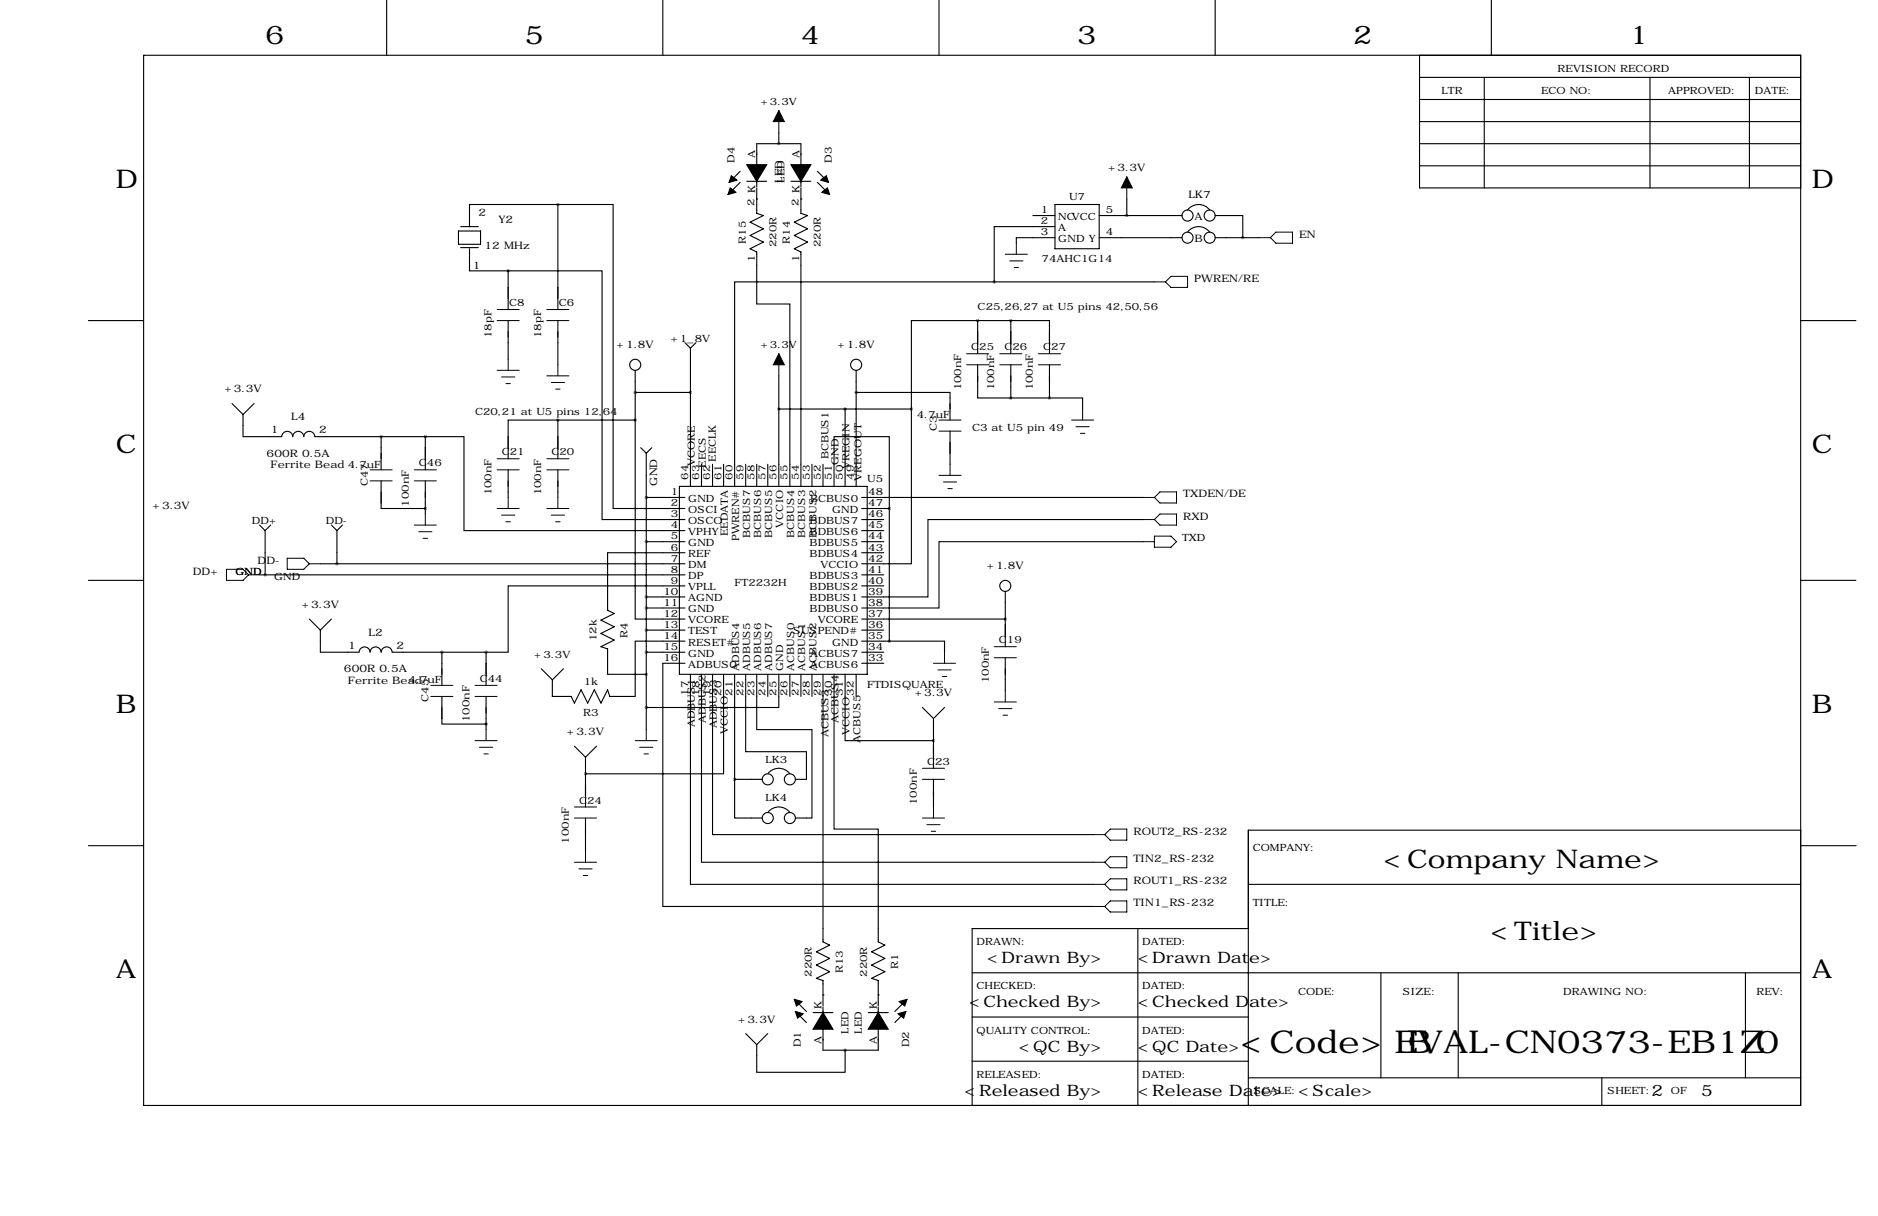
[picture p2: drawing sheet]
<svg xmlns="http://www.w3.org/2000/svg" width="432mm" height="279mm" viewBox="0 0 432 279" stroke-linecap="round" stroke-linejoin="round" font-family="sans-serif">
<g fill="none" stroke="#000" stroke-width=".25">
<path d="M33 12.7h381v241.3h-381zM88.9 0v12.7M152.4 0v12.7M215.9 0v12.7M279.4 0v12.7M326.4 17.8h87.6M326.4 12.7v30.5h87.6M341.3 17.8v25.4M342.9 0v12.7M379.4 17.8v25.4M402.2 17.8v25.4M170.2 39.4l-2.6 2.5"/>
<path d="M179.1 30.5v2.5M188 39.4l2.5 2.5M326.4 22.9h87.6M326.4 33h87.6M326.4 38.1h87.6M326.4 27.9h87.6M105.4 53.1h5.1v3h-5.1zM105.9 52.1h4.1M105.9 56.9h4.1M107.9 57.2v5h8.9M128.3 47h12.7v69.8h16.5M128.3 47v24.1"/>
<path d="M128.3 47h-20.4v5.1M170.2 41.9l-2.6 2.5M171.7 41.7h4.6M174 45.7h.1M174 43.2v5.8l1.5 .5-3 1.6 3 1.5-3 1.5 3 1.5-3 1.6 1.5 .7v11.9h7.6v42M174 42.9v-9.9h10.1v9.9M181.9 41.7h4.5M184.1 45.7h.1M184.1 43.2v5.8l1.6 .5-3.1 1.6 3.1 1.5-3.1 1.5 3.1 1.5-3.1 1.6 1.5 .7v53.9M188 41.9l2.5 2.5M237.5 49.5h5.1M242.6 52.1h-14v12.7"/>
<path d="M242.6 54.6h-8.9v1.3M242.6 47h10.1v10.2h-10.1zM252.7 49.5h19.1M252.7 54.6h19.1M259.1 45.7v3.8M273.1 48.2a3.2 3.2 0 0 1 5 .1M273.1 53.3a3.2 3.2 0 0 1 5 0M279.4 49.5h6.4v5.1M279.4 54.6h10.2M20.3 73.7h12.7M116.8 62.2h21.6v57.2h19.1M116.8 62.2v8.9"/>
<path d="M116.8 73.7v8.8M128.3 73.7v10.1M157.5 78.7l1.2 1.3M160 78.7l-1.3 1.3M224.8 73.7h-15.3v20.3M224.8 73.7h7.6M224.8 73.7v7.6M228.6 64.8h-59.7v47M228.6 64.8h36.8M232.4 73.7h8.9v7.6M232.4 73.7v7.6M414 73.7h12.7"/>
<path d="M53.3 92.7l2.6 2.5M55.9 95.2v5.1h8.9a1.27 1.27 0 0 1 1.2-1.2 1.27 1.27 0 0 1 1.3 1.2 1.27 1.27 0 0 1 1.3-1.2 1.27 1.27 0 0 1 1.2 1.2 1.27 1.27 0 0 1 1.3-1.2 1.27 1.27 0 0 1 1.3 1.2h25.4M58.4 92.7l-2.5 2.5M128.3 96.5h-11.5v8.9M128.3 96.5v8.9M128.3 96.5h17.7M146 96.5v45.7h11.5M146 85.1v11.4M146 90.2h12.7M158.7 80v31.8M179.1 86.4v25.4M179.1 94h30.4"/>
<path d="M194.3 94v17.8M196.8 90.2h21.6v6.3M196.8 85.1v26.7M209.5 94v35.5h-11.4M218.4 99.1v7.6M224.8 83.8v7.6h7.6M232.4 83.8v7.6M232.4 91.4h8.9M241.3 91.4h7.6v2.6M241.3 83.8v7.6M87.6 110.5v6.3h10.2M87.6 100.3v7.6"/>
<path d="M97.8 100.3h8.9v21.6h50.8M97.8 100.3v7.6M97.8 110.5v7.6M116.8 107.9v6.4M128.3 107.9v6.4M147.3 102.9l1.3 1.2M148.6 114.3h8.9M148.6 104.1v63.5M149.9 102.9l-1.3 1.2M156.2 111.8h43.2v43.1h-43.2zM161.3 106.7v5.1M163.8 106.7v5.1"/>
<path d="M166.4 106.7v5.1M171.4 106.7v5.1M174 106.7v5.1M176.5 106.7v5.1M186.7 106.7v5.1M189.2 106.7v5.1M191.8 111.8v-11.5h12.7v16.5M198.1 114.3h64.8M198.1 116.8h6.4M198.1 119.4h5.1M204.5 116.8v30.5M262.9 119.4h-49.5v17.8h-15.3"/>
<path d="M20.3 133.3h12.7M59.7 132.1h97.8M59.7 120.7l1.3 1.2M61 121.9v10.2M62.2 120.7l-1.2 1.2M73.7 129.5h83.8M76.2 120.7l1.3 1.2M77.5 121.9v7.6M78.7 120.7l-1.2 1.2M148.6 124.5h8.9M148.6 137.2h8.9M148.6 139.7h8.9"/>
<path d="M157.5 127h-17.8v13.2l1.5 .8-3 1.5 3 1.5-3 1.5 3 1.6-3 1.5 1.5 .5v5.8h8.9M157.5 134.6h-40.7v15.3h-5M198.1 121.9h5.1M198.1 124.5h5.1M198.1 127h5.1M198.1 132.1h5.1M198.1 134.6h5.1M231.1 135.9v12.7M262.9 124.5h-47v15.2h-17.8M414 133.3h12.7M71.1 142.2l2.6 2.6M73.7 144.8v5.1l8.9-.1a1.27 1.27 0 0 1 1.2-1.2 1.27 1.27 0 0 1 1.3 1.3 1.27 1.27 0 0 1 1.3-1.3 1.27 1.27 0 0 1 1.2 1.3"/>
<path d="M76.2 142.2l-2.5 2.6M87.6 149.8a1.27 1.27 0 0 1 1.3-1.2 1.27 1.27 0 0 1 1.3 1.3h21.6M101.6 149.9v7.6M111.8 149.9v7.6M124.5 153.7l2.5 2.5M129.5 153.7l-2.5 2.5M148.6 144.8h8.9M148.6 149.9h8.9M157.5 147.3h-11.5v12.7h-5.8l-.5-1.5-1.5 3-1.5-3-1.6 3-1.5-3-1.5 3-.8-1.5h-4.3v-3.8M157.5 152.4h-5.1v55.9h99.1M158.7 154.9v48.3h92.8M161.3 154.9v43.2h90.2"/>
<path d="M163.8 154.9v36.9h87.7M166.4 154.9v22.9h-31.8M168.9 154.9v24.2M171.4 154.9v17.8h14v6.4h-2.5M174 154.9v12.7h12.7v20.4h-3.8M176.5 154.9v5.1M179.1 154.9v7.7h-30.5M181.6 154.9v5.1M184.1 154.9v5.1M186.7 154.9v5.1M189.2 154.9v61.5l1.6 .8-3.1 1.5 3.1 1.5-3.1 1.5 3.1 1.6-3.1 1.5 1.5 .5v5.8M191.8 154.9v35.6h10.1v25.9l1.6 .8-3.1 1.5 3.1 1.5-3.1 1.5 3.1 1.6-3.1 1.5 1.5 .5v5.8"/>
<path d="M194.3 154.9v15.3h20.3M196.8 154.9v5.1M198.1 142.2h33M198.1 144.8h5.1M198.1 147.3h6.4M198.1 149.9h5.1M198.1 152.4h5.1M204.5 147.3h12.7v2.6M231.1 151.1v7.7M101.6 160v6.4h10.2M111.8 160v7.6M132.1 171.4l2.5 2.6"/>
<path d="M134.6 174v3.8M134.6 177.8v7.6M137.2 171.4l-2.6 2.6M168.9 179.1v8.9h6.4M168.9 179.1h6.4M176.5 177.8a3.2 3.2 0 0 1 5.1 0M212.1 162.6l2.5 2.5M214.6 170.2v6.3M214.6 165.1v5.1M214.6 179.1v6.3M217.2 162.6l-2.6 2.5M20.3 194.3h12.7"/>
<path d="M134.6 188v7.6M176.5 186.7a3.2 3.2 0 0 1 5.1 0M414 190.8h-127v63.2M414.1 194.3h12.7M261.6 213.4v40.6M287 203.2h127M287 213.4h-63.5v40.6M171.4 237.5l2.6 2.5M176.5 237.5l-2.5 2.5M182.9 232.4l2.5 2.5M182.9 229.9l2.5 2.5M186.9 232.7h4.6"/>
<path d="M189.2 228.6h.1M189.2 231.4v9.9h12.7v-9.9M199.6 232.7h4.6M201.9 228.6h.1M208.3 232.4l-2.6 2.5M208.3 229.9l-2.6 2.5M223.5 223.5h190.5M223.5 233.7h63.5M317.5 223.5v24.1M335.3 223.5v24.1M401.3 223.5v24.1M174 240v6.4h20.3v-5.1"/>
<path d="M223.5 243.8h63.5M287 247.6h127M368.3 247.6v6.4"/>
<circle cx="273" cy="49.5" r="1.27"/>
<circle cx="273" cy="54.6" r="1.27"/>
<circle cx="278.1" cy="49.5" r="1.27"/>
<circle cx="278.1" cy="54.6" r="1.27"/>
<circle cx="146" cy="83.8" r="1.27"/>
<circle cx="196.8" cy="83.8" r="1.27"/>
<circle cx="231.1" cy="134.6" r="1.27"/>
<circle cx="176.5" cy="179.1" r="1.27"/>
<circle cx="181.6" cy="179.1" r="1.27"/>
<circle cx="176.5" cy="188" r="1.27"/>
<circle cx="181.6" cy="188" r="1.27"/>
</g>
<g fill="#000" stroke="#000" stroke-width=".25">
<path d="M174 37.8h2.3l-2.3 3.9zM171.7 37.8h2.3v3.9zM181.9 37.8h2.2v3.9zM184.1 37.8h2.3l-2.3 3.9zM167.9 43.2l1.3 1-1.8 .5zM168.1 40.4l1.3 1-1.8 .5zM188.7 41.4l1.3-1 .5 1.5zM189 44.2l1.2-1 .6 1.5zM182.6 229.6l1.8 .5-1.3 1zM182.9 232.4l1.8 .5-1.3 1zM189.2 232.7l2.3 3.8h-2.3zM189.2 232.7v3.8h-2.3z"/>
<path d="M201.9 232.7v3.8h-2.3zM201.9 232.7l2.3 3.8h-2.3zM206.5 232.9l1.8-.5-.5 1.5zM206.8 230.1l1.7-.5-.5 1.5z"/>
</g>
<g fill="none" stroke="#000" stroke-width=".23">
<path d="M179.1 25.4v5.1M231.1 58.4h5.1M232.2 59.9h3M233.7 55.9v2.5M259.1 40.6v5.1M289.6 54.6h2.5M293.4 53.3h3.8v2.6h-3.8l-1.3-1.3zM114.3 73.7h5.1M114.3 71.1h5.1M125.7 73.7h5.1M125.7 71.1h5.1M233.2 61.5h1"/>
<path d="M265.4 64.8h2.6M268 64.8l1.2-1.3h3.8v2.5h-3.8zM114.3 85.1h5.1M115.3 86.6h3.1M116.3 88.1h1M116.8 82.5v2.6M125.7 86.4h5.1M126.7 87.9h3.1M127.8 89.4h1M128.3 83.8v2.6M179.1 81.3v5.1M215.9 96.5h5.1"/>
<path d="M215.9 99.1h5.1M222.2 83.8h5.1M222.2 81.3h5.1M229.9 83.8h5M229.9 81.3h5M238.8 83.8h5M238.8 81.3h5M246.4 96.5h5.1M247.4 98h3M248.4 99.6h1M248.9 94v2.5M85.1 107.9h5.1"/>
<path d="M85.1 110.5h5.1M95.2 107.9h5.1M95.2 110.5h5.1M97.8 118.1v2.6M114.3 107.9h5.1M114.3 105.4h5.1M114.3 116.8h5.1M115.3 118.4h3.1M116.3 119.9h1M116.8 114.3v2.5M125.7 107.9h5.1M125.7 105.4h5.1"/>
<path d="M125.7 116.8h5.1M126.7 118.4h3.1M127.8 119.9h1M128.3 114.3v2.5M215.9 109.2h5.1M216.9 110.7h3.1M217.9 112.3h1M218.4 106.7v2.5M262.9 119.4h2.5M262.9 114.3h2.5M266.7 118.1h3.8v2.6h-3.8l-1.3-1.3zM266.7 113h3.8v2.6h-3.8l-1.3-1.3z"/>
<path d="M52.1 130.8h3.8l1.2 1.3-1.2 1.2h-3.8zM57.1 132.1h2.6M66 128.3h3.8l1.3 1.2-1.3 1.3h-3.8zM71.1 129.5h2.6M95.2 120.7h5.1M96.3 122.2h3M97.3 123.7h1M262.9 124.5h2.5M265.4 123.2h3.8l1.3 1.3-1.3 1.2h-3.8zM99.1 157.5h5M109.2 157.5h5.1M214.6 152.4h5.1"/>
<path d="M215.6 153.9h3.1M216.7 155.4h1M217.2 149.9v2.5M228.6 151.1h5.1M228.6 148.6h5.1M231.1 158.8v2.5M99.1 160h5M109.2 160h5.1M109.2 170.2h5.1M110.2 171.7h3.1M111.3 173.2h1M111.8 167.6v2.6"/>
<path d="M146 170.2h5.1M147.1 171.7h3M148.1 173.2h1M148.6 167.6v2.6M212.1 179.1h5.1M212.1 176.5h5.1M228.6 161.3h5.1M229.6 162.8h3.1M230.6 164.3h1M132.1 188h5.1M132.1 185.4h5.1M132.1 198.1h5.1"/>
<path d="M133.1 199.6h3M134.6 195.6v2.5M212.1 188h5.1M213.1 189.5h3.1M214.1 191h1M214.6 185.4v2.6M251.5 198.1h2.5M251.5 191.8h2.5M255.3 196.8h3.8v2.6h-3.8l-1.3-1.3zM255.3 190.5h3.8v2.5h-3.8l-1.3-1.2zM134.1 201.2h1M251.5 208.3h2.5"/>
<path d="M251.5 203.2h2.5M255.3 201.9h3.8v2.6h-3.8l-1.3-1.3zM255.3 207h3.8v2.5h-3.8l-1.3-1.2z"/>
</g>
<path d="M179.1 25.4l1.2 2.5h-2.5zM259.1 40.6l1.2 2.6h-2.5zM179.1 81.3l1.2 2.5h-2.5z" fill="#000" stroke="#000" stroke-width=".23"/>
<path d="M116.8 62.2a.05 .05 0 0 0 .1 0 .05 .05 0 0 0-.1 0zM128.2 47a.05 .05 0 0 0 .1 0 .05 .05 0 0 0-.1 0zM60.9 132.1a.05 .05 0 0 0 .1 0 .05 .05 0 0 0-.1 0zM77.4 129.5a.05 .05 0 0 0 .1 0 .05 .05 0 0 0-.1 0zM204.4 116.8a.05 .05 0 0 0 .1 0 .05 .05 0 0 0-.1 0zM204.4 147.3a.05 .05 0 0 0 .1 0 .05 .05 0 0 0-.1 0zM231.1 142.2a.05 .05 0 0 0 .1 0 .05 .05 0 0 0-.1 0zM179 94a.05 .05 0 0 0 .1 0 .05 .05 0 0 0-.1 0zM146 90.2a.05 .05 0 0 0 .1 0 .05 .05 0 0 0-.1 0zM158.7 90.2a.05 .05 0 0 0 .1 0 .05 .05 0 0 0-.1 0zM196.8 90.2a.05 .05 0 0 0 .1 0 .05 .05 0 0 0-.1 0zM209.5 94a.05 .05 0 0 0 .1 0 .05 .05 0 0 0-.1 0zM214.6 170.2a.05 .05 0 0 0 .1 0 .05 .05 0 0 0-.1 0zM146 96.5a.05 .05 0 0 0 .1 0 .05 .05 0 0 0-.1 0zM128.2 96.5a.05 .05 0 0 0 .1 0 .05 .05 0 0 0-.1 0zM111.7 149.9a.05 .05 0 0 0 .1 0 .05 .05 0 0 0-.1 0zM111.7 166.4a.05 .05 0 0 0 .1 0 .05 .05 0 0 0-.1 0zM87.6 100.3a.05 .05 0 0 0 .1 0 .05 .05 0 0 0-.1 0zM179 33a.05 .05 0 0 0 .1 0 .05 .05 0 0 0-.1 0zM285.7 54.6a.05 .05 0 0 0 .1 0 .05 .05 0 0 0-.1 0z" fill="#000" stroke="#000" stroke-width=".63"/>
<g font-size="7.3">
<text x="285.2" y="241.9">&lt;Code&gt;</text>
<text x="320.6" y="241.9">EVAL-CN0373-EB1Z0</text>
<text x="323.5" y="241.9">B</text>
</g>
<g font-size="5.9">
<text x="61" y="10.2">6</text>
<text x="120.6" y="10.2">5</text>
<text x="184.1" y="10.2">4</text>
<text x="247.6" y="10.2">3</text>
<text x="311.1" y="10.2">2</text>
<text x="374.6" y="10.2">1</text>
<text x="26.7" y="43.2">D</text>
<text x="416.6" y="43.2">D</text>
<text x="26.7" y="104.1">C</text>
<text x="416.6" y="104.1">C</text>
<text x="26.7" y="163.8">B</text>
<text x="416.6" y="163.8">B</text>
<text x="318.1" y="199.4">&lt;Company Name&gt;</text>
<text x="342.7" y="216">&lt;Title&gt;</text>
<text x="26.7" y="224.8">A</text>
<text x="416.6" y="224.8">A</text>
</g>
<g font-size="3.6">
<text x="227" y="221.3">&lt;Drawn By&gt;</text>
<text x="261.6" y="221.3">&lt;Drawn Date&gt;</text>
<text x="222.8" y="231.5">&lt;Checked By&gt;</text>
<text x="261.6" y="231.5">&lt;Checked Date&gt;</text>
<text x="234.3" y="241.6">&lt;QC By&gt;</text>
<text x="261.6" y="241.6">&lt;QC Date&gt;</text>
<text x="221.8" y="251.8">&lt;Released By&gt;</text>
<text x="261.6" y="251.8">&lt;Release Date&gt;</text>
<text x="298.4" y="251.8">&lt;Scale&gt;</text>
<text x="379.7" y="251.8">2</text>
<text x="391.2" y="251.8">5</text>
</g>
<g font-size="2.4">
<text x="254.8" y="39.4">+3.3V</text>
<text x="273.3" y="45.5">LK7</text>
<text x="110" y="49.5">2</text>
<text x="114.6" y="51.3">Y2</text>
<text x="274.6" y="50.6">A</text>
<text x="111.4" y="57.2">12 MHz</text>
<text x="274.6" y="55.6">B</text>
<text x="298.7" y="54.6">EN</text>
<text x="108.7" y="61.8">1</text>
<text x="274.6" y="64.8">PWREN/RE</text>
<text x="141.8" y="80">+1.8V</text>
<text x="192.6" y="80">+1.8V</text>
<text x="51.6" y="90.2">+3.3V</text>
<text x="62.2" y="99.6">1</text>
<text x="67" y="96.5">L4</text>
<text x="73.4" y="99.6">2</text>
<text x="61.3" y="104.9">600R 0.5A</text>
<text x="62.2" y="107.5">Ferrite Bead 4.7uF</text>
<text x="151.1" y="111.7" transform="rotate(-90 151.1 111.7)">GND</text>
<text x="35.1" y="116.8">+3.3V</text>
<text x="272" y="119.4">RXD</text>
<text x="272" y="114.3">TXDEN/DE</text>
<text x="59.2" y="129.5">DD-</text>
<text x="226.9" y="130.8">+1.8V</text>
<text x="44.3" y="132.1">DD+</text>
<text x="69.4" y="139.7">+3.3V</text>
<text x="80" y="149.1">1</text>
<text x="84.7" y="146">L2</text>
<text x="91.2" y="149.1">2</text>
<text x="79.1" y="154.5">600R 0.5A</text>
<text x="80" y="157.1">Ferrite Bead</text>
<text x="210.4" y="160">+3.3V</text>
<text x="130.3" y="168.9">+3.3V</text>
<text x="260.6" y="191.8">ROUT2_RS-232</text>
<text x="260.6" y="198.1">TIN2_RS-232</text>
<text x="260.6" y="203.2">ROUT1_RS-232</text>
<text x="260.6" y="208.3">TIN1_RS-232</text>
<text x="169.7" y="234.9">+3.3V</text>
</g>
<g font-size="2.3">
<text x="358.1" y="16.5">REVISION RECORD</text>
<text x="331.5" y="21.6">LTR</text>
<text x="354.3" y="21.6">ECO NO:</text>
<text x="383.5" y="21.6">APPROVED:</text>
<text x="403.5" y="21.6">DATE:</text>
<text x="174.9" y="24.1">+3.3V</text>
<text x="168.9" y="37.4" transform="rotate(-90 168.9 37.4)">D4</text>
<text x="173.6" y="36.3" transform="rotate(-90 173.6 36.3)">A</text>
<text x="179.8" y="41.9" transform="rotate(-90 179.8 41.9)">LED</text>
<text x="180.3" y="41.9" transform="rotate(-90 180.3 41.9)">LED</text>
<text x="183.8" y="36.3" transform="rotate(-90 183.8 36.3)">A</text>
<text x="191.2" y="37.4" transform="rotate(-90 191.2 37.4)">D3</text>
<text x="173.5" y="47.4" transform="rotate(-90 173.5 47.4)">2 K</text>
<text x="183.6" y="47.4" transform="rotate(-90 183.6 47.4)">2 K</text>
<text x="245.8" y="46">U7</text>
<text x="239.3" y="49">1</text>
<text x="239.3" y="51.6">2</text>
<text x="243.3" y="50.5">NCVCC</text>
<text x="243.3" y="53.1">A</text>
<text x="254.3" y="49">5</text>
<text x="171.4" y="56" transform="rotate(-90 171.4 56)">R15</text>
<text x="178.5" y="56.8" transform="rotate(-90 178.5 56.8)">220R</text>
<text x="181.6" y="56" transform="rotate(-90 181.6 56)">R14</text>
<text x="188.7" y="56.8" transform="rotate(-90 188.7 56.8)">220R</text>
<text x="239.3" y="54.1">3</text>
<text x="243.3" y="55.6">GND Y</text>
<text x="254.3" y="54.1">4</text>
<text x="173.6" y="60.1" transform="rotate(-90 173.6 60.1)">1</text>
<text x="183.7" y="60.1" transform="rotate(-90 183.7 60.1)">1</text>
<text x="239.5" y="60.2">74AHC1G14</text>
<text x="117.1" y="70.3">C8</text>
<text x="128.5" y="70.3">C6</text>
<text x="224.8" y="71.1">C25,26,27 at U5 pins 42,50,56</text>
<text x="113" y="77.7" transform="rotate(-90 113 77.7)">18pF</text>
<text x="124.5" y="77.7" transform="rotate(-90 124.5 77.7)">18pF</text>
<text x="154.2" y="78.5">+1_8V</text>
<text x="174.9" y="80">+3.3V</text>
<text x="223.3" y="80.5">C25</text>
<text x="230.9" y="80.5">C26</text>
<text x="239.8" y="80.5">C27</text>
<text x="221" y="89.7" transform="rotate(-90 221 89.7)">100nF</text>
<text x="228.6" y="89.7" transform="rotate(-90 228.6 89.7)">100nF</text>
<text x="237.5" y="89.7" transform="rotate(-90 237.5 89.7)">100nF</text>
<text x="109.2" y="95.2">C20,21 at U5 pins 12,64</text>
<text x="210.8" y="96">4.7uF</text>
<text x="215.4" y="99.1" transform="rotate(-90 215.4 99.1)">C3</text>
<text x="223.5" y="99.1">C3 at U5 pin 49</text>
<text x="96.3" y="107.2">C46</text>
<text x="115.4" y="104.6">C21</text>
<text x="126.8" y="104.6">C20</text>
<text x="159.8" y="107.1" transform="rotate(-90 159.8 107.1)">VCORE</text>
<text x="162.3" y="107.4" transform="rotate(-90 162.3 107.4)">EECS</text>
<text x="164.6" y="106.1" transform="rotate(-90 164.6 106.1)">EECLK</text>
<text x="190.5" y="105.6" transform="rotate(-90 190.5 105.6)">BCBUS1</text>
<text x="192.8" y="106.9" transform="rotate(-90 192.8 106.9)">GND</text>
<text x="195.3" y="107.8" transform="rotate(-90 195.3 107.8)">VREGIN</text>
<text x="84.6" y="111.8" transform="rotate(-90 84.6 111.8)">C47</text>
<text x="113" y="113.8" transform="rotate(-90 113 113.8)">100nF</text>
<text x="124.5" y="113.8" transform="rotate(-90 124.5 113.8)">100nF</text>
<text x="154.2" y="113.8">1</text>
<text x="158.2" y="110.2" transform="rotate(-90 158.2 110.2)">64</text>
<text x="160.8" y="110.2" transform="rotate(-90 160.8 110.2)">63</text>
<text x="163.3" y="110.2" transform="rotate(-90 163.3 110.2)">62</text>
<text x="165.9" y="110.2" transform="rotate(-90 165.9 110.2)">61</text>
<text x="168.4" y="110.2" transform="rotate(-90 168.4 110.2)">60</text>
<text x="170.9" y="110.2" transform="rotate(-90 170.9 110.2)">59</text>
<text x="173.5" y="110.2" transform="rotate(-90 173.5 110.2)">58</text>
<text x="176" y="110.2" transform="rotate(-90 176 110.2)">57</text>
<text x="178.6" y="110.2" transform="rotate(-90 178.6 110.2)">56</text>
<text x="181.1" y="110.2" transform="rotate(-90 181.1 110.2)">55</text>
<text x="183.6" y="110.2" transform="rotate(-90 183.6 110.2)">54</text>
<text x="186.2" y="110.2" transform="rotate(-90 186.2 110.2)">53</text>
<text x="188.7" y="110.2" transform="rotate(-90 188.7 110.2)">52</text>
<text x="191.3" y="110.2" transform="rotate(-90 191.3 110.2)">51</text>
<text x="193.8" y="110.2" transform="rotate(-90 193.8 110.2)">50</text>
<text x="196.3" y="110.2" transform="rotate(-90 196.3 110.2)">49</text>
<text x="198.1" y="110.5" transform="rotate(-90 198.1 110.5)">VREGOUT</text>
<text x="199.4" y="110.7">U5</text>
<text x="199.6" y="113.8">48</text>
<text x="94" y="116.4" transform="rotate(-90 94 116.4)">100nF</text>
<text x="154.2" y="116.3">2</text>
<text x="154.2" y="118.9">3</text>
<text x="158.2" y="115.3">GND</text>
<text x="158.2" y="117.8">OSCI</text>
<text x="186.3" y="115.3">BCBUS0</text>
<text x="191.3" y="117.8">GND</text>
<text x="199.6" y="116.3">47</text>
<text x="199.6" y="118.9">46</text>
<text x="57.9" y="120.4">DD+</text>
<text x="74.9" y="120.4">DD-</text>
<text x="154.2" y="121.4">4</text>
<text x="154.2" y="124">5</text>
<text x="158.2" y="120.4">OSCO</text>
<text x="158.2" y="122.9">VPHY</text>
<text x="158.2" y="125.5">GND</text>
<text x="167.4" y="123.2" transform="rotate(-90 167.4 123.2)">EEDATA</text>
<text x="169.9" y="124.4" transform="rotate(-90 169.9 124.4)">PWREN#</text>
<text x="172.5" y="123.6" transform="rotate(-90 172.5 123.6)">BCBUS7</text>
<text x="175" y="123.6" transform="rotate(-90 175 123.6)">BCBUS6</text>
<text x="177.5" y="123.6" transform="rotate(-90 177.5 123.6)">BCBUS5</text>
<text x="180.1" y="121.2" transform="rotate(-90 180.1 121.2)">VCCIO</text>
<text x="182.6" y="123.6" transform="rotate(-90 182.6 123.6)">BCBUS4</text>
<text x="185.2" y="123.6" transform="rotate(-90 185.2 123.6)">BCBUS3</text>
<text x="186.2" y="120.4">BDBUS7</text>
<text x="186.2" y="122.9">BDBUS6</text>
<text x="186.2" y="125.5">BDBUS5</text>
<text x="187.7" y="123.6" transform="rotate(-90 187.7 123.6)">BCBUS2</text>
<text x="199.6" y="121.4">45</text>
<text x="199.6" y="124">44</text>
<text x="271.8" y="124.2">TXD</text>
<text x="154.2" y="126.5">6</text>
<text x="154.2" y="129">7</text>
<text x="154.2" y="131.6">8</text>
<text x="158.2" y="128">REF</text>
<text x="158.2" y="130.5">DM</text>
<text x="186.2" y="128">BDBUS4</text>
<text x="188.7" y="130.5">VCCIO</text>
<text x="199.6" y="126.5">43</text>
<text x="199.6" y="129">42</text>
<text x="199.6" y="131.6">41</text>
<text x="54.1" y="132.1">GND</text>
<text x="63" y="133.3">GND</text>
<text x="152.5" y="136.7">10</text>
<text x="154.2" y="134.1">9</text>
<text x="158.2" y="133.1">DP</text>
<text x="158.2" y="135.6">VPLL</text>
<text x="168.9" y="134.6">FT2232H</text>
<text x="186.2" y="133.1">BDBUS3</text>
<text x="186.2" y="135.6">BDBUS2</text>
<text x="199.6" y="134.1">40</text>
<text x="199.6" y="136.7">39</text>
<text x="152.5" y="139.2">11</text>
<text x="152.5" y="141.7">12</text>
<text x="158.2" y="138.2">AGND</text>
<text x="158.2" y="140.7">GND</text>
<text x="158.2" y="143.2">VCORE</text>
<text x="186.2" y="138.2">BDBUS1</text>
<text x="186.2" y="140.7">BDBUS0</text>
<text x="188" y="143.2">VCORE</text>
<text x="199.6" y="139.2">38</text>
<text x="199.6" y="141.7">37</text>
<text x="137.2" y="147.3" transform="rotate(-90 137.2 147.3)">12k</text>
<text x="144.3" y="146.6" transform="rotate(-90 144.3 146.6)">R4</text>
<text x="152.5" y="144.3">13</text>
<text x="152.5" y="146.8">14</text>
<text x="152.5" y="149.4">15</text>
<text x="158.2" y="145.8">TEST</text>
<text x="158.2" y="148.3">RESET#</text>
<text x="182.3" y="145.8">SUSPEND#</text>
<text x="191.3" y="148.3">GND</text>
<text x="199.6" y="144.3">36</text>
<text x="199.6" y="146.8">35</text>
<text x="199.6" y="149.4">34</text>
<text x="229.7" y="147.8">C19</text>
<text x="122.8" y="151.1">+3.3V</text>
<text x="152.5" y="151.9">16</text>
<text x="158.2" y="150.9">GND</text>
<text x="158.2" y="153.4">ADBUS0</text>
<text x="169.9" y="154.2" transform="rotate(-90 169.9 154.2)">ADBUS4</text>
<text x="172.5" y="154.2" transform="rotate(-90 172.5 154.2)">ADBUS5</text>
<text x="175" y="154.2" transform="rotate(-90 175 154.2)">ADBUS6</text>
<text x="177.5" y="154.2" transform="rotate(-90 177.5 154.2)">ADBUS7</text>
<text x="180.1" y="154.2" transform="rotate(-90 180.1 154.2)">GND</text>
<text x="182.6" y="154.2" transform="rotate(-90 182.6 154.2)">ACBUS0</text>
<text x="185.2" y="154.2" transform="rotate(-90 185.2 154.2)">ACBUS1</text>
<text x="186.3" y="150.9">ACBUS7</text>
<text x="186.3" y="153.4">ACBUS6</text>
<text x="187.7" y="154.2" transform="rotate(-90 187.7 154.2)">ACBUS2</text>
<text x="199.6" y="151.9">33</text>
<text x="94" y="157">4.7uF</text>
<text x="98.5" y="161.3" transform="rotate(-90 98.5 161.3)">C45</text>
<text x="110.3" y="156.7">C44</text>
<text x="134.2" y="157.5">1k</text>
<text x="158.2" y="159.9" transform="rotate(-90 158.2 159.9)">17</text>
<text x="160.8" y="159.9" transform="rotate(-90 160.8 159.9)">18</text>
<text x="163.3" y="159.9" transform="rotate(-90 163.3 159.9)">19</text>
<text x="165.9" y="159.9" transform="rotate(-90 165.9 159.9)">20</text>
<text x="168.4" y="159.9" transform="rotate(-90 168.4 159.9)">21</text>
<text x="170.9" y="159.9" transform="rotate(-90 170.9 159.9)">22</text>
<text x="173.5" y="159.9" transform="rotate(-90 173.5 159.9)">23</text>
<text x="176" y="159.9" transform="rotate(-90 176 159.9)">24</text>
<text x="178.6" y="159.9" transform="rotate(-90 178.6 159.9)">25</text>
<text x="181.1" y="159.9" transform="rotate(-90 181.1 159.9)">26</text>
<text x="183.6" y="159.9" transform="rotate(-90 183.6 159.9)">27</text>
<text x="186.2" y="159.9" transform="rotate(-90 186.2 159.9)">28</text>
<text x="188.7" y="159.9" transform="rotate(-90 188.7 159.9)">29</text>
<text x="191.3" y="159.9" transform="rotate(-90 191.3 159.9)">30</text>
<text x="193.8" y="159.9" transform="rotate(-90 193.8 159.9)">31</text>
<text x="196.3" y="159.9" transform="rotate(-90 196.3 159.9)">32</text>
<text x="199.4" y="158">FTDISQUARE</text>
<text x="227.3" y="157" transform="rotate(-90 227.3 157)">100nF</text>
<text x="107.9" y="165.9" transform="rotate(-90 107.9 165.9)">100nF</text>
<text x="134.1" y="164.6">R3</text>
<text x="159.8" y="167.1" transform="rotate(-90 159.8 167.1)">ADBUS1</text>
<text x="162.3" y="166.1" transform="rotate(-90 162.3 166.1)">ADBUS2</text>
<text x="164.8" y="167.4" transform="rotate(-90 164.8 167.4)">ADBUS3</text>
<text x="192.8" y="166.1" transform="rotate(-90 192.8 166.1)">ACBUS4</text>
<text x="167.4" y="168.7" transform="rotate(-90 167.4 168.7)">VCCIO</text>
<text x="190.5" y="169.4" transform="rotate(-90 190.5 169.4)">ACBUS3</text>
<text x="195.3" y="168.9" transform="rotate(-90 195.3 168.9)">VCCIO</text>
<text x="197.9" y="170.7" transform="rotate(-90 197.9 170.7)">ACBUS5</text>
<text x="176" y="175.2">LK3</text>
<text x="213.2" y="175.8">C23</text>
<text x="133.2" y="184.6">C24</text>
<text x="176" y="184.1">LK4</text>
<text x="210.8" y="185" transform="rotate(-90 210.8 185)">100nF</text>
<text x="130.8" y="193.9" transform="rotate(-90 130.8 193.9)">100nF</text>
<text x="288" y="195.6">COMPANY:</text>
<text x="288" y="208.3">TITLE:</text>
<text x="224.5" y="217.2">DRAWN:</text>
<text x="262.6" y="217.2">DATED:</text>
<text x="186.7" y="224.5" transform="rotate(-90 186.7 224.5)">220R</text>
<text x="193.8" y="223.6" transform="rotate(-90 193.8 223.6)">R13</text>
<text x="199.4" y="224.5" transform="rotate(-90 199.4 224.5)">220R</text>
<text x="206.5" y="222.8" transform="rotate(-90 206.5 222.8)">R1</text>
<text x="224.5" y="227.3">CHECKED:</text>
<text x="262.6" y="227.3">DATED:</text>
<text x="188.9" y="231.9" transform="rotate(-90 188.9 231.9)">K</text>
<text x="201.6" y="231.9" transform="rotate(-90 201.6 231.9)">K</text>
<text x="298.4" y="228.6">CODE:</text>
<text x="322.6" y="228.6">SIZE:</text>
<text x="359.4" y="228.6">DRAWING NO:</text>
<text x="403.9" y="228.6">REV:</text>
<text x="188.9" y="239.8" transform="rotate(-90 188.9 239.8)">A</text>
<text x="195.1" y="237.5" transform="rotate(-90 195.1 237.5)">LED</text>
<text x="198.1" y="237.5" transform="rotate(-90 198.1 237.5)">LED</text>
<text x="201.6" y="239.8" transform="rotate(-90 201.6 239.8)">A</text>
<text x="224.5" y="237.5">QUALITY CONTROL:</text>
<text x="262.6" y="237.5">DATED:</text>
<text x="184.1" y="240.6" transform="rotate(-90 184.1 240.6)">D1</text>
<text x="209" y="240.6" transform="rotate(-90 209 240.6)">D2</text>
<text x="224.5" y="247.6">RELEASED:</text>
<text x="262.6" y="247.6">DATED:</text>
<text x="288.3" y="251.5">SCALE:</text>
<text x="369.6" y="251.5">SHEET:</text>
<text x="384.2" y="251.5">OF</text>
</g>
</svg>
